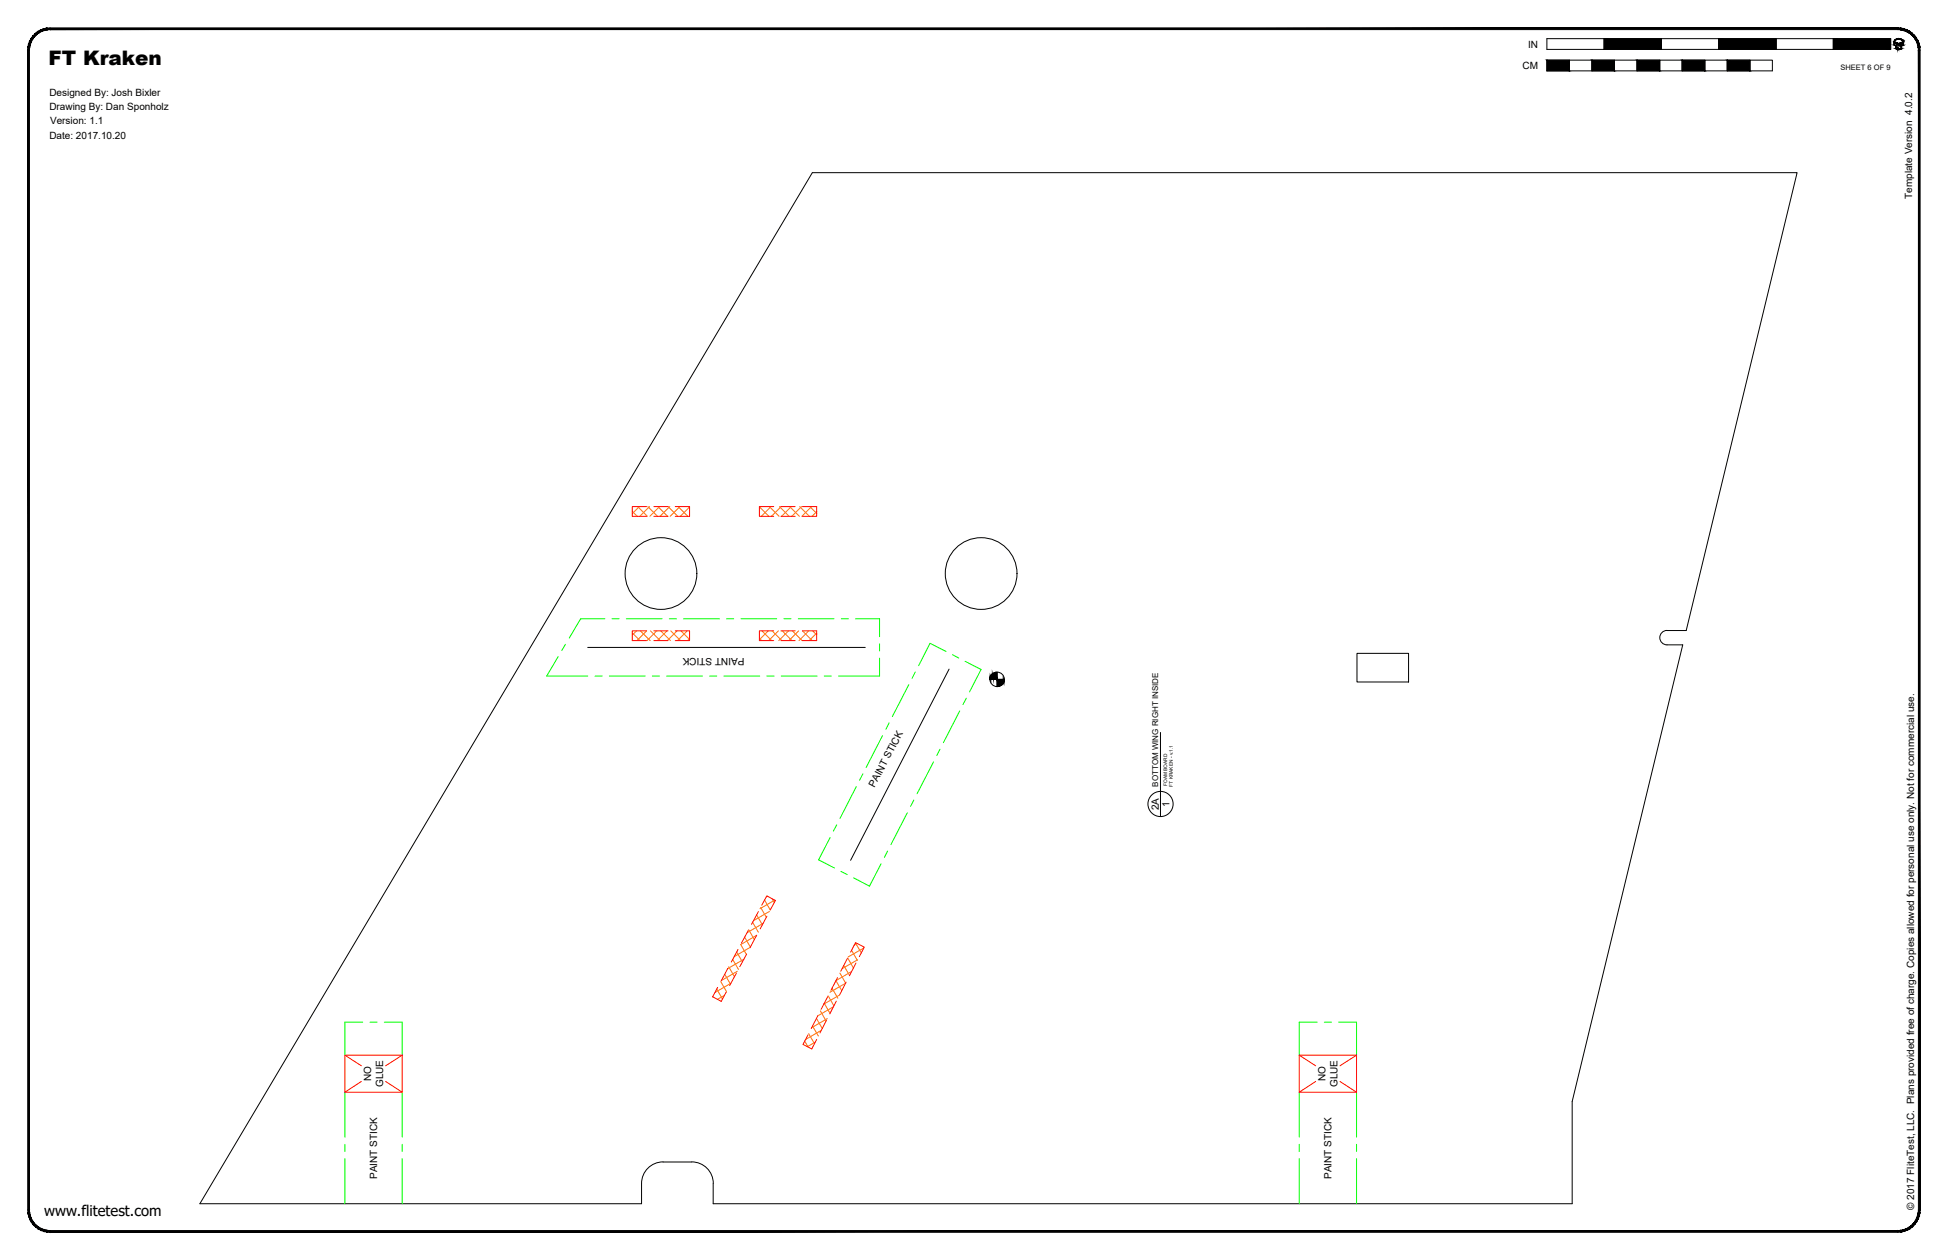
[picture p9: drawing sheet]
<svg xmlns="http://www.w3.org/2000/svg" width="864mm" height="559mm" viewBox="0 0 864 559" stroke-linecap="round" stroke-linejoin="round" font-family="sans-serif">
<!-- layer: 01 CUT -->
<g fill="none" stroke="#000" stroke-width=".44">
<path d="M260.6 287.1h123M420.8 296.8l-43.7 84.7M601.6 289.8h22.9v12.7h-22.9zM293.9 515.3h12.7M294 515.3a9.5 9.5 0 0 0-9.6 9.5M306.7 515.3a9.5 9.5 0 0 1 9.5 9.5M284.4 524.9v8.9h-195.8l271.5-457.2h436.6l-49.2 203h-8.5a3.2 3.2 0 0 0-3.2 3.2 3.2 3.2 0 0 0 3.2 3.2h7l-49 202.5v45.3h-380.8v-8.9"/>
<circle cx="293" cy="254.4" r="15.9"/>
<circle cx="435" cy="254.4" r="15.9"/>
</g>
<!-- layer: 05 REFERENCE -->
<g fill="none" stroke="#0f0" stroke-width=".44">
<path d="M268.1 274.4h-10.7l-5.1 8.6M271.3 274.4h3.2M277.7 274.4h15.8M296.7 274.4h3.2M303.1 274.4h15.9M322.1 274.4h3.2M328.5 274.4h15.9M347.5 274.4h3.2M353.9 274.4h15.9M372.9 274.4h3.2M379.3 274.4h10.6v8M247.5 291.2l-5.1 8.6h18.2"/>
<path d="M250.7 285.7l-1.7 2.8M263.8 299.8h3.2M270.1 299.8h15.9M289.2 299.8h3.2M295.5 299.8h15.9M314.6 299.8h3.2M320.9 299.8h15.9M340 299.8h3.2M346.3 299.8h15.9M365.4 299.8h3.2M389.9 291.9v7.9h-18.2M389.9 285.5v3.2"/>
<path d="M405.8 298l-1.5 2.9M419.4 288.9l-7.1-3.6-5 9.9M422.2 290.4l2.9 1.4M427.8 293.3l7.1 3.6-5.1 9.9M402.9 303.6l-7.3 14.2M425.5 315.3l-7.3 14.1M428.4 309.7l-1.5 2.8M391.2 326.3l-7.2 14.1M394.2 320.6l-1.5 2.8M413.9 337.9l-7.3 14.1M416.7 332.2l-1.4 2.9M379.6 348.8l-7.2 14.2"/>
<path d="M382.6 343.2l-1.5 2.8M405.1 354.8l-1.4 2.8M368 371.4l-5.1 9.9 7.1 3.7M370.9 365.8l-1.4 2.8M393.5 377.4l-1.4 2.8M402.2 360.5l-7.2 14.1M372.8 386.5l2.8 1.4M390.6 383.1l-5.1 9.9-7.1-3.7M160.8 453.3h-7.9v14.7M164 453.3h3.2M170.4 453.3h7.9v14.7M583.9 453.3h-7.9v14.7"/>
<path d="M587.1 453.3h3.2M593.4 453.3h8v14.7M152.9 484.4v19.9M178.3 484.4v19.9M576 484.4v19.9M601.4 484.4v19.9M152.9 507.5v3.2M152.9 513.9v19.9M178.3 507.5v3.2M178.3 513.9v19.9M576 507.5v3.2M576 513.9v19.9"/>
<path d="M601.4 507.5v3.2M601.4 513.9v19.9"/>
</g>
<g fill="none" stroke="#f00" stroke-width=".44">
<path d="M152.9 468l7.3 4.7M160.2 479.6l-7.3 4.8M171 479.6l7.3 4.8M178.3 468h-25.4v16.4M178.3 468v16.4M178.3 468l-7.3 4.7M576 468v16.4h25.4v-16.4M576 468h25.4M576 468l7.3 4.7M583.3 479.6l-7.3 4.8M594 479.6l7.4 4.8M601.4 468l-7.4 4.7"/>
<path d="M152.9 484.4h25.4"/>
</g>
<!-- layer: 06 CAVITY -->
<g fill="none" stroke="#ff7f00" stroke-width=".44">
<path d="M280.3 226.8l2.2 2.2M282.7 224.7l4.3 4.3M283.4 224.7l-3.1 3.1M287.2 224.7l4.3 4.3M287.9 224.7l-4.3 4.3M291.7 224.7l4.3 4.3M292.4 224.7l-4.3 4.3M296.2 224.7l4.3 4.3M296.9 224.7l-4.3 4.3M300.6 224.7l4.4 4.3M301.4 224.7l-4.3 4.3M305.2 224.7l.5 .6"/>
<path d="M305.7 224.9l-4.1 4.1M336.7 224.8l4.2 4.2M337.4 224.7l-.7 .7M341.1 224.7l4.3 4.3M341.8 224.7l-4.3 4.3M345.5 224.7l4.4 4.3M346.3 224.7l-4.3 4.3M350.1 224.7l4.3 4.3M350.8 224.7l-4.3 4.3M354.5 224.7l4.3 4.3M355.3 224.7l-4.3 4.3M359 224.7l3.1 3"/>
<path d="M359.8 224.7l-4.3 4.3M362.1 226.9l-2.1 2.1M282.2 279.8l-1.9 1.9M283.9 279.8l4.3 4.3M286.7 279.8l-4.3 4.3M288.4 279.8l4.3 4.3M291.2 279.8l-4.3 4.3M292.9 279.8l4.3 4.3M295.7 279.8l-4.3 4.3M297.4 279.8l4.3 4.3M300.1 279.8l-4.3 4.3M301.9 279.8l3.8 3.8"/>
<path d="M304.7 279.8l-4.4 4.3M337.8 279.8l4.3 4.3M340.6 279.8l-3.9 3.9M342.3 279.8l4.3 4.3M345.1 279.8l-4.3 4.3M346.8 279.8l4.3 4.3M349.6 279.8l-4.4 4.3M351.3 279.8l4.3 4.3M354.1 279.8l-4.3 4.3M355.8 279.8l4.3 4.3M358.5 279.8l-4.3 4.3M360.3 279.8l1.8 1.8"/>
<path d="M280.3 280.7l3.4 3.4M305.7 283.2l-.9 .9M336.7 283.1l1 1M362.1 280.8l-3.4 3.3M338.9 399.2l2.6 4.4M340.2 397.4l-.5 .3M342.3 398.6l1 1.6M343.5 399.2l-6.6 3.8M328.4 418.9l2.5 4.4M330.1 415.6l2.5 4.4M331.9 412.3l2.5 4.4M333.6 409l2.6 4.4"/>
<path d="M335.4 405.7l2.6 4.4M335.4 414.8l-7.1 4.1M337.2 402.4l2.5 4.4M338.3 409.5l-7.1 4.1M341.1 404.2l-7.1 4.1M379.2 418.2l2.6 4.4M380 418.5l-1.3 .7M317.8 438.6l2.5 4.5M319.5 435.4l2.6 4.4M321.3 432.1l2.6 4.4M323.1 428.8l2.5 4.4M324.1 436.1l-7.1 4.1"/>
<path d="M324.8 425.5l2.6 4.4M326.6 422.2l2.5 4.4M326.9 430.8l-7.1 4.1M329.8 425.4l-7.2 4.2M332.6 420.1l-7.1 4.2M368.9 438.2l2.5 4.5M372.3 431.5l2.6 4.5M374.1 428.2l2.5 4.4M374.9 436.1l-7 4M375.8 424.8l2.5 4.5M377.5 421.5l2.6 4.4M377.5 430.9l-6.9 4 2.6 4.4"/>
<path d="M380.2 425.6l-6.9 4M382.9 420.4l-6.9 4M316 442l.1 .2M321.2 441.4l-3.1 1.8M358.5 458.4l2.6 4.5M360.2 455.1l2.6 4.4M362 451.7l2.5 4.5M363.7 448.3l2.5 4.5M364.1 456.9l-6.9 4.1M365.4 445l2.6 4.4M366.8 451.7l-6.9 4.1M367.1 441.6l2.6 4.5"/>
<path d="M369.5 446.5l-6.9 4M372.2 441.3l-7 4M356.8 461.8l1.5 2.6M361.4 462.2l-3.5 2"/>
</g>
<!-- layer: 02 SCORE -->
<g fill="none" stroke="#f00" stroke-width=".44">
<path d="M286.7 224.7h-6.4v4.3h6.4M289.8 224.7h6.4M289.8 229h6.4M299.4 224.7h6.3v4.3h-6.3M343 224.7h-6.3v4.3h6.3M346.2 224.7h6.3M346.2 229h6.3M355.7 224.7h6.4v4.3h-6.4M286.7 279.8h-6.4v4.3h6.4M289.8 279.8h6.4M299.4 279.8h6.3v4.3h-6.3M343 279.8h-6.3v4.3h6.3"/>
<path d="M346.2 279.8h6.3M355.7 279.8h6.4v4.3h-6.4M289.8 284.1h6.4M346.2 284.1h6.3M331.7 412.7l-3 5.6M335.5 414.7l-3 5.6M336.2 404.3l-3 5.6M337.7 401.5l2.2-4.2 3.9 2-2.3 4.3M340 406.3l-3 5.7M318.2 437.9l-2.3 4.2 3.8 2 2.3-4.2M322.7 429.5l-3 5.6M326.5 431.5l-3 5.6"/>
<path d="M327.2 421.1l-3 5.6M331 423.1l-3 5.6M371.3 433.6l-2.9 5.6M375.1 435.6l-2.9 5.6M375.7 425.1l-3 5.7M377.1 422.3l2.2-4.2 3.8 1.9-2.1 4.3M379.5 427.1l-2.9 5.6M358.2 459l-2.2 4.2 3.9 2 2.2-4.2M362.6 450.5l-3 5.7M366.4 452.5l-2.9 5.6M366.9 442.1l-2.9 5.6M370.7 444l-2.8 5.7"/>
</g>
<!-- layer: 23 NOTES -->
<g fill="#000" stroke="#000" stroke-width=".44">
<path d="M438.9 300.8v.5zM445 301.3v1.1z"/>
<path d="M438.9 300.8l.1 .5zM439 300.2v1.1z"/>
<path d="M439 300.2l.3 1.1h-.3zM439.3 299.7l-.3 .5 .3 1.1z"/>
<path d="M439.3 299.7l.3 1.6h-.3zM439.6 299.3l-.3 .4 .3 1.6z"/>
<path d="M439.6 299.3l.4 2h-.4zM440 298.9l-.4 .4 .4 2z"/>
<path d="M440 298.9l.4 2.4h-.4zM440 298.9l.4 2.4v-2.7z"/>
<path d="M440.4 298.6l.5 2.7h-.5zM440.4 298.6l.5 2.7v-3z"/>
<path d="M440.9 298.3l.5 3h-.5zM440.9 298.3l.5 3v-3.1z"/>
<path d="M441.4 298.2l.6 3.1h-.6zM441.4 298.2l.6 3.1v-3.2z"/>
<path d="M442 301.3l.6 3.1-.6 .1zM442 301.3l.6 3.1v-3.1z"/>
<path d="M442.6 301.3l.5 3-.5 .1zM442.6 301.3l.5 3v-3z"/>
<path d="M443.1 301.3l.5 2.7-.5 .3zM443.1 301.3l.5 2.7v-2.7z"/>
<path d="M443.6 301.3l.5 2.4-.5 .3zM443.6 301.3l.5 2.4v-2.4z"/>
<path d="M444.1 301.3l.4 2.1-.4 .3zM444.1 301.3l.4 2.1v-2.1z"/>
<path d="M444.5 301.3l.3 1.6-.3 .5zM444.5 301.3l.3 1.6v-1.6z"/>
<path d="M444.8 301.3l.2 1.1-.2 .5zM444.8 301.3l.2 1.1v-1.1z"/>
<path d="M445 301.3l.2 .6zM445.2 301.3v.6z"/>
</g>
<g fill="none" stroke="#000" stroke-width=".44">
<path d="M442 298.1v6.4M438.9 301.3h6.3M514.5 324.8v37.3"/>
<circle cx="442.1" cy="301.3" r="3.2"/>
<circle cx="514.5" cy="356.6" r="5.6"/>
</g>
<!-- layer: 21 FULL-SIZE -->
<path d="M685.8 17.1h25.4v4.8h-25.4zM711.2 17.1h25.4v4.8h-25.4zM736.6 17.1h25.4v4.8h-25.4zM762 17.1h25.4v4.8h-25.4zM787.4 17.1h25.4v4.8h-25.4zM812.8 17.1h25.4v4.8h-25.4zM839.9 18.7a1.98 1.98 0 0 1 1.9-1.5 1.98 1.98 0 0 1 1.9 1.5v1.3l-.9 .3v1.2l-1 .3-.1-.3v.3l-.2-.5-.1 .4-.4-.1v-.6l-.3 .5v-1.2l-.9-.3M840.1 18.8l1.3 .4 .2 .3 1.9-.7v.3l-1.7 1.2-1.7-1.2zM840.1 17.8a2.16 2.16 0 0 1 3.7 .9v1.3l-.9 .3v1.3l-1.1 .3-1.2-.3v-1.3l-.8-.3v-1.6zM685.8 26.7h9.9v4.7h10.1v-4.7h9.9v4.7h10.1v-4.7h10v4.7h10v-4.7h10v4.7h9.9v-4.7h10.1v4.7h9.9v-4.7h-9.9v4.7h-10.1v-4.7h-9.9v4.7h-10v-4.7h-10v4.7h-10v-4.7h-10.1v4.7h-9.9v-4.7h-10.1v4.7h-9.9zM841.1 21.7v-.5l.1 .5" fill="none" stroke="#000" stroke-width=".44"/>
<g fill="#000" stroke="#000" stroke-width=".44">
<path d="M839.9 18.2l-.1 .2zM840.1 18.8l1.1 .3h-1.1zM840.7 19.5h2.1l-1 .8zM841.4 17.2h.7zM842.4 19.1l1.1-.3v.3zM843.5 20h.3zM841.4 21.8h.7zM842.5 21.6h.4zM842.8 20.3h.3z"/>
<path d="M20.8 12.5l1.4-.1v.7zM20.8 12.5l.1 .7 1.3-.1zM19.4 12.8l1.4-.3 .1 .7zM19.4 12.8l.2 .7 1.3-.3zM18.1 13.3l1.3-.5 .2 .7zM18.1 13.3l.3 .7 1.2-.5zM16.9 13.9l1.2-.6 .3 .7zM16.9 13.9l.4 .7 1.1-.6zM15.7 14.8l1.2-.9 .4 .7zM15.7 14.8l.5 .6 1.1-.8zM15.7 14.8l.5 .6-1.5 .4zM14.7 15.8l.6 .5 .9-.9zM14.7 15.8l.6 .5-1.4 .6zM13.9 16.9l.6 .4 .8-1zM13.9 16.9l.6 .4-1.3 .9zM13.2 18.2l.7 .3 .6-1.2zM13.2 18.2l.7 .3-1.2 1zM12.7 19.5l.7 .2 .5-1.2zM12.7 19.5l.7 .2-1 1.2zM13.4 19.7l-1 1.2 .7 .1zM12.4 20.9l.7 .1-.8 1.3zM13.1 21l-.8 1.3h.7z"/>
<path d="M711.2 17.1l25.4 4.8v-4.8zM711.2 17.1l25.4 4.8h-25.4z"/>
<path d="M762 17.1l25.4 4.8v-4.8zM762 17.1l25.4 4.8h-25.4z"/>
<path d="M812.8 17.1l25.4 4.8v-4.8zM812.8 17.1l25.4 4.8h-25.4z"/>
<path d="M839.8 18.7v1.3zM839.8 18.7v1.3z"/>
<path d="M839.8 20h.2zM839.8 20h.2z"/>
<path d="M839.8 18.4v.3zM839.8 18.4v.3z"/>
<path d="M840.7 17.4h.2zM840.5 17.5l.2-.1z"/>
<path d="M840.1 19.1l1.3 .1zM840.1 19.1l1.3 .1z"/>
<path d="M840.9 17.3h.4zM840.7 17.4l.2-.1zM840.7 17.4h.2zM840.7 17.4h.2z"/>
<path d="M22.2 13.1h819.2v-.7zM22.2 12.4h819.2l-819.2 .7z"/>
<path d="M840.2 19.2l1.2 .1zM840.2 19.2l1.2 .1z"/>
<path d="M840.4 19.3l1.2 .2zM840.4 19.3l1.2 .2z"/>
<path d="M841 17.2h.5zM840.9 17.3h.4z"/>
<path d="M841.1 17.2h.5zM841 17.2h.5z"/>
<path d="M841.4 17.2h1.1zM841.1 17.2h1.4z"/>
<path d="M842 17.2h.5zM842 17.2h.5z"/>
<path d="M842 17.2l.6 .1zM842 17.2l.6 .1z"/>
<path d="M842.3 17.3l.5 .1zM842.3 17.3l.5 .1z"/>
<path d="M842.6 17.4h.3zM842.6 17.4h.3z"/>
<path d="M842.6 17.4l.5 .1zM842.6 17.4l.5 .1z"/>
<path d="M842.9 17.5l.3 .1zM842.9 17.5l.3 .1z"/>
<path d="M842.1 19.3h1zM842.1 19.3l.7 .2h-.8z"/>
<path d="M843 17.6l.3 .1zM843 17.6l.3 .1z"/>
<path d="M843.2 17.7l.2 .1zM843.2 17.7l.2 .1z"/>
<path d="M842.1 19.2h1.3zM842.1 19.2l1 .1z"/>
<path d="M843.3 17.8l.2 .1zM843.3 17.8l.2 .1z"/>
<path d="M842.4 19.1h1.1zM842.1 19.2h1.3z"/>
<path d="M843.4 17.9l.2 .2zM843.4 17.9l.2 .2z"/>
<path d="M843.6 18.2l.1 .2zM843.6 18.2l.1 .2z"/>
<path d="M843.7 18.4l.1 .3zM843.7 18.4l.1 .3z"/>
<path d="M843.7 18.7l.1 1.3zM843.7 18.7l.1 1.3z"/>
<path d="M12.3 22.3l.7 514.3v-514.3zM12.3 22.3l.7 514.3h-.7z"/>
<path d="M685.8 26.7l9.9 4.7v-4.7zM685.8 26.7l9.9 4.7h-9.9z"/>
<path d="M705.8 26.7l9.9 4.7v-4.7zM705.8 26.7l9.9 4.7h-9.9z"/>
<path d="M725.8 26.7l10 4.7v-4.7zM725.8 26.7l10 4.7h-10z"/>
<path d="M745.8 26.7l10 4.7v-4.7zM745.8 26.7l10 4.7h-10z"/>
<path d="M765.7 26.7l10.1 4.7v-4.7zM765.7 26.7l10.1 4.7h-10.1z"/>
<path d="M839.8 20l.9 .3zM839.8 20l.9 .3z"/>
<path d="M840.4 20.3h.3zM840.4 20.3h.3z"/>
<path d="M840.6 20.3l.1 1.2zM840.6 20.3l.1 1.2z"/>
<path d="M840.6 21.5l.2 .1zM840.6 21.5l.2 .1z"/>
<path d="M840.8 21l.2 .5zM840.8 21l.2 .5z"/>
<path d="M840.6 21.6h.4zM840.6 21.6h.4zM840.6 21.6h.4zM840.6 21.6h.4z"/>
<path d="M840.6 21.6h.4zM840.6 21.6h.4z"/>
<path d="M840.6 21.6l.5 .1zM840.6 21.6l.5 .1z"/>
<path d="M841.1 21.2l.1 .4zM841.1 21.2l.1 .4z"/>
<path d="M840.7 21.7h.5zM840.7 21.7h.5z"/>
<path d="M840.9 21.7h.5zM840.9 21.7h.5z"/>
<path d="M841.4 21.3l.1 .4zM841.4 21.3l.1 .4z"/>
<path d="M841 21.7l.5 .1zM841 21.7l.5 .1z"/>
<path d="M841.1 21.8h.6zM841.1 21.8h.6z"/>
<path d="M841.7 21.5l.1 .3zM841.7 21.5l.1 .3z"/>
<path d="M841.3 21.8h.5zM841.3 21.8h.5z"/>
<path d="M841.9 21.8h.3zM841.8 21.8h.3z"/>
<path d="M842.8 20.3l.1 1.2zM842.8 20.3l.1 1.2z"/>
<path d="M842.2 21.8l.7-.2zM841.9 21.8l.6-.2z"/>
<path d="M843.1 20.3l.7-.3zM842.8 20.3l.7-.3z"/>
<path d="M851.1 20.9l.1 1.4h-.7zM850.4 21l.1 1.3 .6-1.4zM850.8 19.5l.3 1.4-.7 .1zM850.1 19.7l.3 1.3 .4-1.5zM850.3 18.2l.5 1.3-.7 .2zM849.6 18.5l.5 1.2 .2-1.5zM849.6 16.9l.7 1.3-.7 .3zM849 17.3l.6 1.2v-1.6zM848.8 15.8l.8 1.1-.6 .4zM848.3 16.3l.7 1-.2-1.5zM847.8 14.8l1 1-.5 .5zM847.8 14.8l-.5 .6 1 .9zM846.7 13.9l1.1 .9-.5 .6zM846.7 13.9l-.4 .7 1 .8zM845.4 13.3l1.3 .6-.4 .7zM845.4 13.3l-.3 .7 1.2 .6zM844.1 12.8l1.3 .5-.3 .7zM844.1 12.8l-.2 .7 1.2 .5zM842.7 12.5l1.4 .3-.2 .7zM842.7 12.5l-.1 .7 1.3 .3zM841.4 12.4l1.3 .1-.1 .7zM841.4 12.4v.7l1.2 .1z"/>
<path d="M12.3 536.6h.7l-.6 1.4zM13 536.6l-.6 1.4 .7-.1zM12.4 538l.7-.1-.4 1.5zM13.1 537.9l-.4 1.5 .7-.2zM12.7 539.4l.7-.2-.2 1.5zM13.4 539.2l-.2 1.5 .7-.3zM13.2 540.7l.7-.3v1.5zM13.9 540.4v1.5l.6-.4zM13.9 541.9l.6-.4 .2 1.6zM14.5 541.5l.2 1.6 .6-.5zM14.7 543.1l.6-.5 .4 1.5zM15.3 542.6l.4 1.5 .5-.6zM16.2 543.5l.7 1.5-1.2-.9zM16.2 543.5l.7 1.5 .4-.7zM17.3 544.3l.8 1.3-1.2-.6zM17.3 544.3l.8 1.3 .3-.7zM18.4 544.9l1 1.2-1.3-.5zM18.4 544.9l1 1.2 .2-.7zM19.6 545.4l1.2 1-1.4-.3zM19.6 545.4l1.2 1 .1-.7zM20.9 545.7l1.3 .8-1.4-.1zM20.9 545.7l1.3 .8v-.7z"/>
<path d="M850.5 22.3v514.3h.7zM850.5 22.3h.7v514.3z"/>
<path d="M22.2 545.8v.7l819.2-.7zM22.2 546.5l819.2-.7v.7z"/>
<path d="M841.4 545.8l1.3 .6-1.3 .1zM841.4 545.8l1.3 .6-.1-.7zM842.6 545.7l1.5 .4-1.4 .3zM842.6 545.7l1.5 .4-.2-.7zM843.9 545.4l1.5 .2-1.3 .5zM843.9 545.4l1.5 .2-.3-.7zM845.1 544.9l1.6 .1-1.3 .6zM845.1 544.9l1.6 .1-.4-.7zM846.3 544.3l1.5-.2-1.1 .9zM846.3 544.3l1.5-.2-.5-.6zM847.3 543.5l1.5-.4-1 1zM847.3 543.5l1.5-.4-.5-.5zM848.3 542.6l1.3-.7-.8 1.2zM849 541.5l-.7 1.1 1.3-.7zM849 541.5l1.3-.8-.7 1.2zM849.6 540.4l-.6 1.1 1.3-.8zM849.6 540.4l1.2-1-.5 1.3zM850.1 539.2l-.5 1.2 1.2-1zM851.1 538l-.3 1.4-.7-.2zM850.4 537.9l-.3 1.3 1-1.2zM851.2 536.6l-.1 1.4-.7-.1zM850.5 536.6l-.1 1.3 .8-1.3z"/>
</g>
<text font-size="8.9" x="21.5" y="28.6">FT Kraken</text>
<text font-size="6.6" x="19.5" y="539.1">www.flitetest.com</text>
<g font-size="4.4">
<text x="677.5" y="21.1">IN</text>
<text x="675" y="30.6">CM</text>
<text x="21.9" y="42.4">Designed By: Josh Bixler</text>
<text x="21.9" y="48.8">Drawing By: Dan Sponholz</text>
<text x="22.2" y="55.1">Version: 1.1</text>
<text x="21.9" y="61.5">Date: 2017.10.20</text>
<text x="847.7" y="88.2" transform="rotate(-90 847.7 88.2)">Template Version 4.0.2</text>
<text x="330" y="291.9" transform="rotate(-180 330 291.9)">PAINT STICK</text>
<text x="387.7" y="349.4" transform="rotate(-62 387.7 349.4)">PAINT STICK</text>
<text x="513.7" y="359.3" transform="rotate(-90 513.7 359.3)">2A</text>
<text x="518.4" y="357.8" transform="rotate(-90 518.4 357.8)">1</text>
<text x="164.5" y="479.6" transform="rotate(-90 164.5 479.6)">NO</text>
<text x="587.6" y="479.6" transform="rotate(-90 587.6 479.6)">NO</text>
<text x="169.9" y="482.2" transform="rotate(-90 169.9 482.2)">GLUE</text>
<text x="593" y="482.2" transform="rotate(-90 593 482.2)">GLUE</text>
<text x="167.2" y="522.9" transform="rotate(-90 167.2 522.9)">PAINT STICK</text>
<text x="590.3" y="522.9" transform="rotate(-90 590.3 522.9)">PAINT STICK</text>
<text x="848.5" y="536.6" transform="rotate(-90 848.5 536.6)">© 2017 FliteTest, LLC. Plans provided free of charge. Copies allowed for personal use only. Not for commercial use.</text>
</g>
<text font-size="3.5" x="513.4" y="348.9" transform="rotate(-90 513.4 348.9)">BOTTOM WING RIGHT INSIDE</text>
<text font-size="3.3" x="816" y="31.1">SHEET 6 OF 9</text>
<g font-size="2.1">
<text x="517.4" y="348.6" transform="rotate(-90 517.4 348.6)">FOAM BOARD</text>
<text x="519.9" y="348.8" transform="rotate(-90 519.9 348.8)">FT KRAKEN - v.1.1</text>
</g>
</svg>
